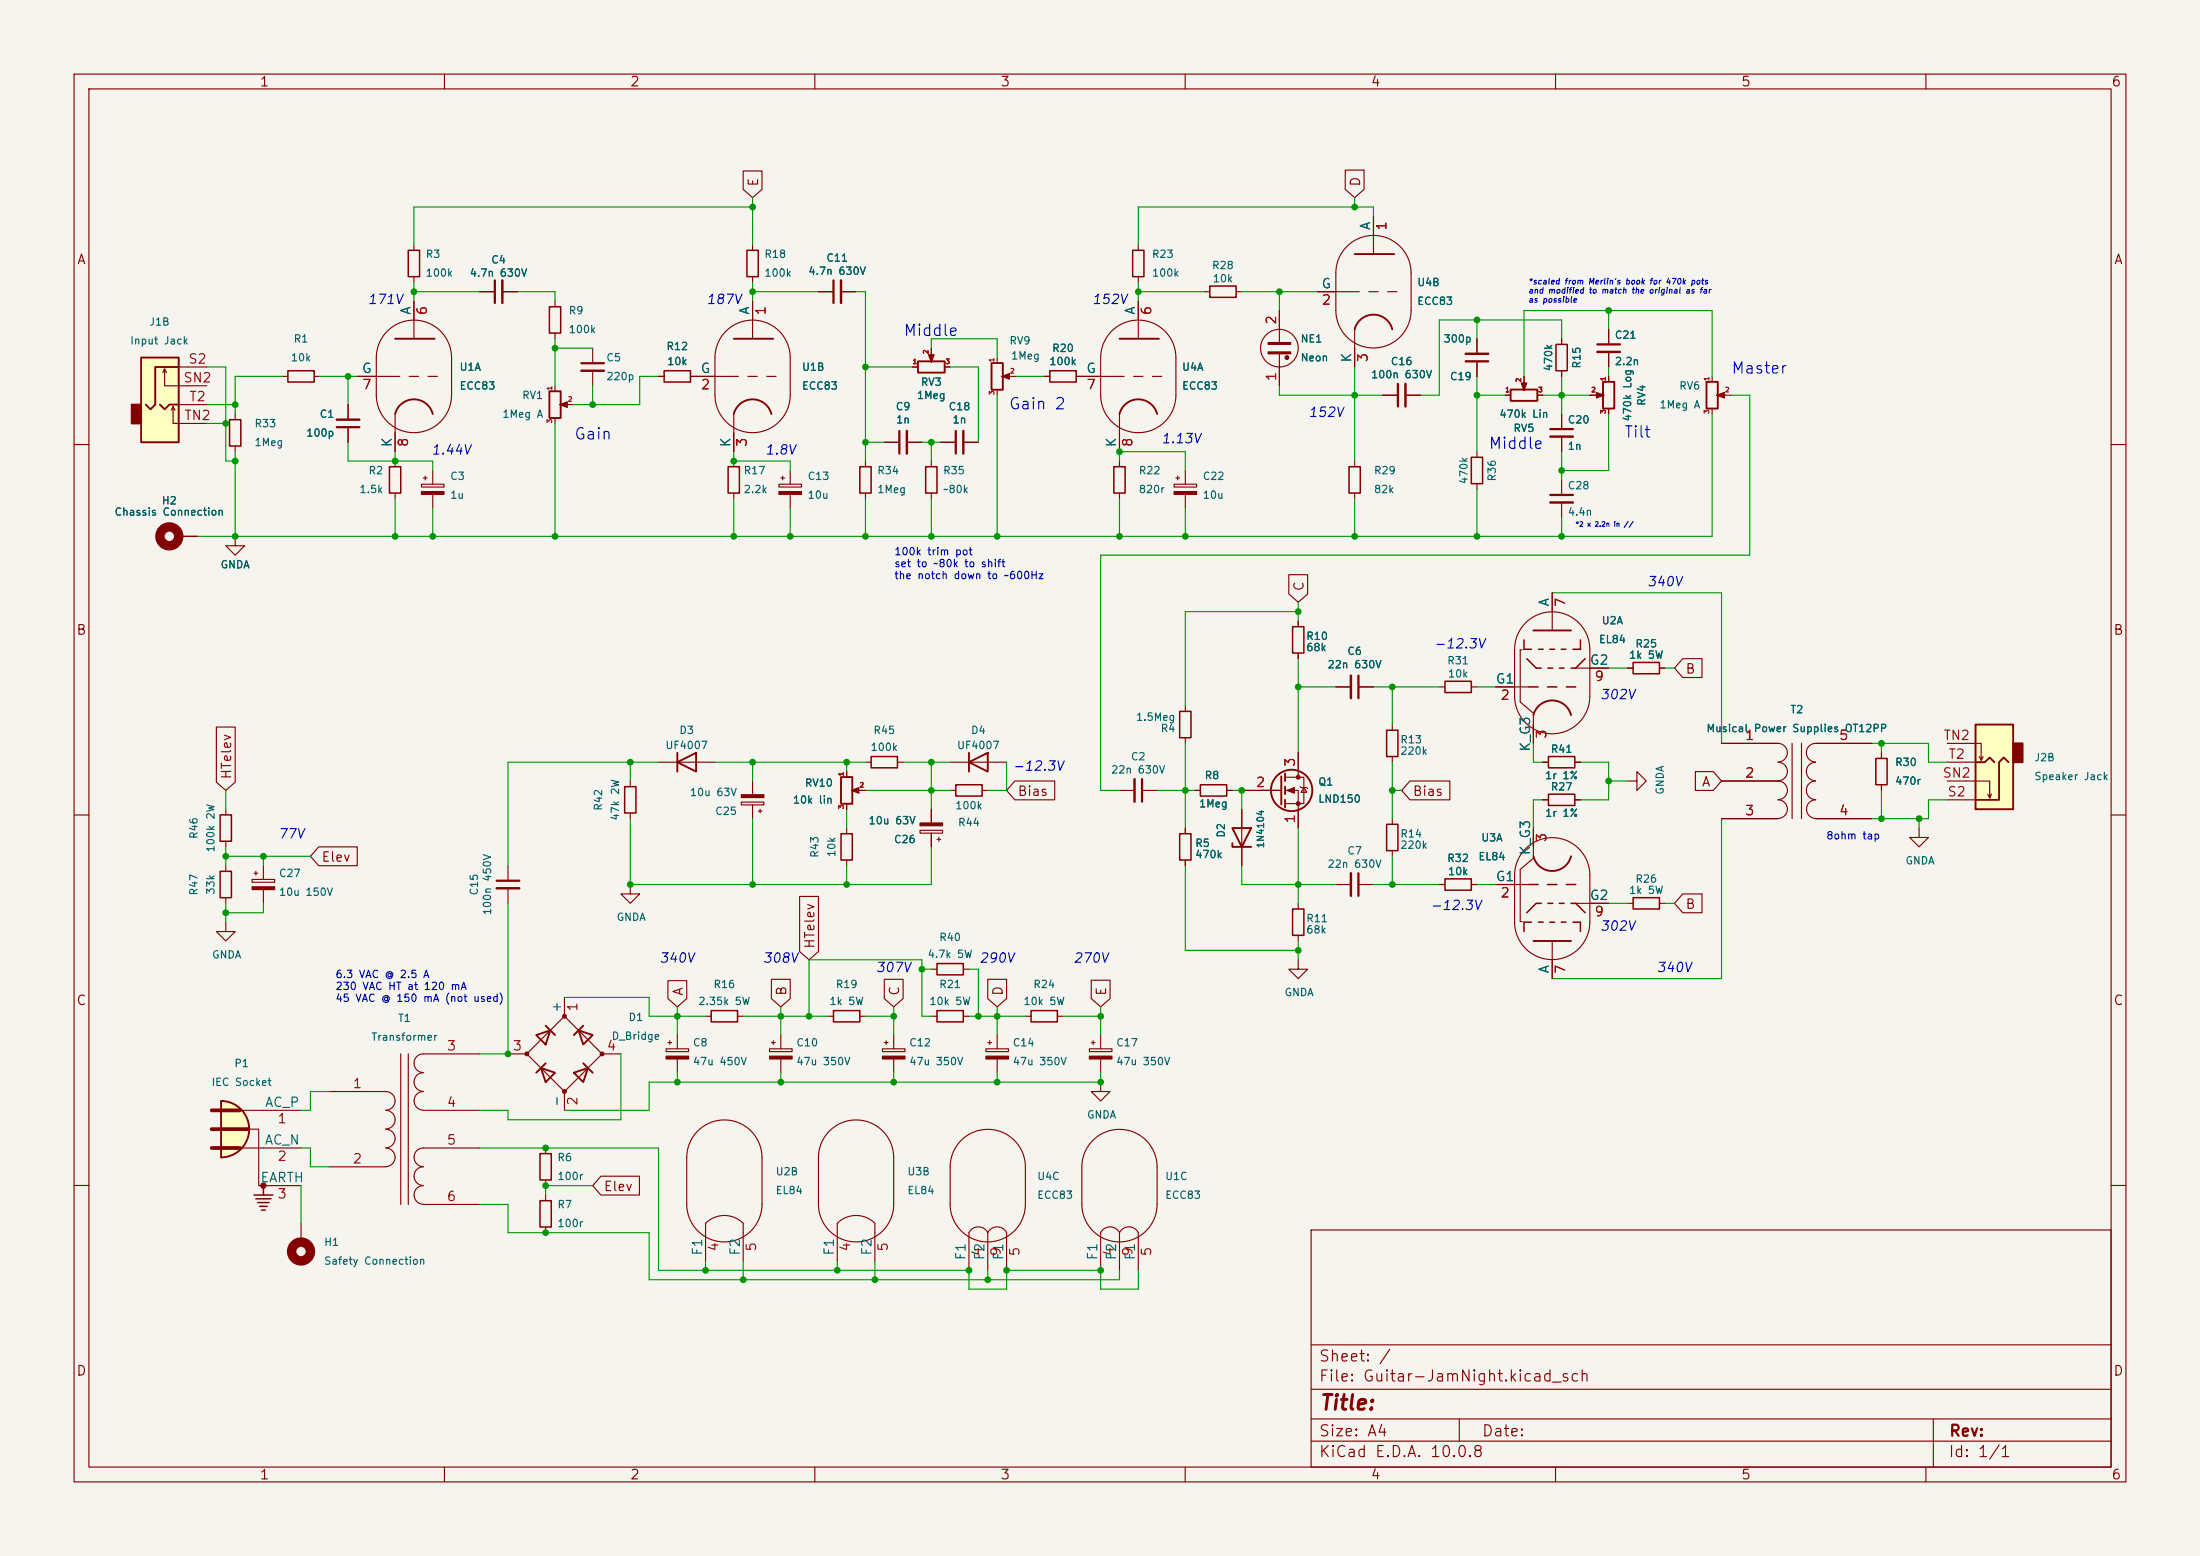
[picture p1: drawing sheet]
<svg xmlns="http://www.w3.org/2000/svg" width="297mm" height="210mm" viewBox="0 0 297 210" stroke-linecap="round" stroke-linejoin="round" font-family="sans-serif">
<path d="M0 0h297v210h-297z" fill="#f5f4ef" stroke="#f5f4ef" stroke-width=".14"/>
<g fill="none" stroke="#840000" stroke-width=".15">
<path d="M10 10h277v190h-277zM12 12h273v186h-273zM60 10v2M110 10v2M160 10v2M210 10v2M260 10v2M48.3 50.8h5.7M52.3 44.7a5.1 5.1 0 0 1 5.5-1.1 5.1 5.1 0 0 1 3.2 4.7v5a5.1 5.1 0 0 1-5.1 5.1 5.1 5.1 0 0 1-5.1-5.1v-5a5.1 5.1 0 0 1 1.5-3.6zM53.3 55.9v5.1M55.2 50.8h1.3M55.9 40.6v5.1"/>
<path d="M57.8 50.8h1.3M94 50.8h5.7M98 44.7a5.1 5.1 0 0 1 5.5-1.1 5.1 5.1 0 0 1 3.2 4.7v5a5.1 5.1 0 0 1-5.1 5.1 5.1 5.1 0 0 1-5.1-5.1v-5a5.1 5.1 0 0 1 1.5-3.6zM99.1 55.9v5.1M101 50.8h1.2M101.6 40.6v5.1M103.5 50.8h1.3M10 60h2M105.2 65.4h3v.3h-3zM105.4 64.5h.5M105.7 64.3v.5M106.7 63.5v1.9"/>
<path d="M106.7 66.7v1.9M285 60h2M10 110h2M151.1 106.7h2.1M154.2 106.7h2M167.6 109.2v7.6M285 110h2M76.2 134.6v2.6M95.2 137.2h.8M99.6 137.2h.7M111.8 137.2h.7M116.1 137.2h.7"/>
<path d="M120.6 139.7v1.9M125.7 137.2h.8M130 137.2h.8M138.4 137.2h.8M142.7 137.2h.8M68.6 142.2h2.5M71.1 142.2l5.1-5 5.1 5-5.1 5.1zM73.7 154.9v.8M73.7 159.3v.7M76.2 147.3v2.6M81.3 142.2h2.5M94.2 152.7a5.1 5.1 0 0 1 5.5-1.2 5.1 5.1 0 0 1 3.2 4.7v6.4a5.1 5.1 0 0 1-5.1 5 5.1 5.1 0 0 1-5.1-5v-6.4a5.1 5.1 0 0 1 1.5-3.5z"/>
<path d="M119.1 141.6h3.1v.3h-3.1zM119.4 140.7h.5M119.6 140.5v.5M120.6 142.9v1.9M10 160h2M95.2 170.2v-5.1a3.6 3.6 0 0 1 5.1 0v5.1M177 166h108v32h-108zM285 160h2M60 198v2M110 198v2M160 198v2M177 194.5h108"/>
<path d="M177 191.5h108M177 187.5h108M177 181.5h108M197 191.5v3M210 198v2M260 198v2M261 191.5v6.5"/>
</g>
<g fill="none" stroke="#840000" stroke-width=".25">
<path d="M53.3 45.7h5.4M53.3 55.9a2.62 2.62 0 0 1 2.6-2 2.62 2.62 0 0 1 2.5 2M99.1 45.7h5.3M99.1 55.9a2.62 2.62 0 0 1 2.5-2 2.62 2.62 0 0 1 2.5 2M166.4 113.8v.5h2.5M166.4 111.8h2.5l-1.3 2.5zM72.4 139.7l1.9-.6-.6 1.9zM73.7 138.4l1.2 1.3M78.1 139.1l1.9 .6-1.3 1.3zM78.7 138.4l-1.2 1.3M73 144.1l1.9 .7-1.2 1.3zM73.7 143.5l-1.3 1.3"/>
<path d="M77.5 144.8l1.9-.7-.7 2zM78.7 143.5l1.3 1.3"/>
</g>
<path d="M96 136.4h3.6v1.5h-3.6zM112.5 136.4h3.6v1.5h-3.6zM126.5 136.4h3.5v1.5h-3.5zM139.2 136.4h3.5v1.5h-3.5zM72.9 155.7h1.5v3.6h-1.5z" fill="none" stroke="#840000" stroke-width=".2"/>
<g fill="#840000" stroke="#840000" stroke-width=".15">
<path d="M105.2 66.3h3v.4h-3z"/>
<path d="M119.1 142.5h3.1v.4h-3.1z"/>
<circle cx="76.2" cy="147.3" r=".25"/>
<circle cx="71.1" cy="142.2" r=".25"/>
<circle cx="81.3" cy="142.2" r=".25"/>
<circle cx="76.2" cy="137.2" r=".25"/>
</g>
<path d="M154.2 105.2v3" fill="none" stroke="#840000" stroke-width=".3"/>
<path d="M153.2 105.2v3" fill="none" stroke="#840000" stroke-width=".33"/>
<path d="M19 48.3h5.1v11.4h-5.1z" fill="#ffffc2"/>
<path d="M17.8 54.6h1.2v2.6h-1.2z" fill="#840000" stroke="#840000" stroke-width=".25"/>
<g fill="none" stroke="#840000" stroke-width=".25">
<path d="M182.9 34.3h5.3M19 48.3h5.1v11.4h-5.1zM21.6 54.6l.6 .6 .7-.6h1.2M24.1 49.5h-3.1v5.1l-.7 .6-.6-.6M74.2 52.8h1.5v3.6h-1.5zM123.9 48.8h3.6v1.5h-3.6zM133.9 49h1.5v3.6h-1.5zM151.1 45.7h5.4M151.1 55.9a2.62 2.62 0 0 1 2.6-2 2.62 2.62 0 0 1 2.5 2M182.9 44.5a2.62 2.62 0 0 1 2.5-2 2.62 2.62 0 0 1 2.6 2M207 85.1h5.1M207 96.5a2.62 2.62 0 0 1 2.5-2 2.62 2.62 0 0 1 2.6 2"/>
<path d="M91.4 102.9l2.6-1.3v2.5zM91.4 101.6v2.5M113.5 104.9h1.6v3.6h-1.6zM130.8 102.9l2.5-1.3v2.5zM130.8 101.6v2.5M173 104.8v3.8M173.5 104.4v1M173.5 106.2v1M173.5 108v1M207 115.6a2.62 2.62 0 0 0 2.5 2 2.62 2.62 0 0 0 2.6-2M207 127h5.1"/>
<circle cx="174.4" cy="106.7" r="2.79"/>
</g>
<g fill="none" stroke="#840000" stroke-width=".15">
<path d="M55.9 33v.8M55.9 37.3v.8M64.8 39.4h2M67.8 39.4h2M101.6 33v.8M101.6 37.3v.8M110.5 39.4h2M113.5 39.4h2.1M153.7 33v.8M153.7 37.3v.8M162.6 39.4h.7M166.9 39.4h.7"/>
<path d="M177.8 39.4h5.7M181.8 33.3a5.1 5.1 0 0 1 5.5-1.1 5.1 5.1 0 0 1 3.2 4.6v5.1a5.1 5.1 0 0 1-5.1 5.1 5.1 5.1 0 0 1-5.1-5.1v-5.1a5.1 5.1 0 0 1 1.5-3.5zM184.8 39.4h1.3M185.4 29.2v5.1M187.3 39.4h1.3M22 50.3l.2-.5v2.3h5.7M22.2 49.8l.3 .5M23.1 55.4l.3-.5v2.3h4.5M23.4 54.9l.2 .5M24.1 49.5h3.8M24.1 54.6h3.8M31.7 55.9v.7"/>
<path d="M38.1 50.8h.8M42.4 50.8h.8M47 54.6v2M47 57.7v2M74.9 40.6v.8M74.9 45v.7M74.9 52.1v.6M74.9 56.5v.7M76.5 54.6h1M80 47v2M80 50v2.1M88.9 50.8h.8"/>
<path d="M93.2 50.8h.8M119.4 59.7h2M122.4 59.7h2.1M123.2 49.5h.6M125.7 47v1M127 59.7h2M127.6 49.5h.7M130 59.7h2.1M134.6 48.3v.6M134.6 52.7v.6M136.2 50.8h1M141 50.8h.7"/>
<path d="M145.3 50.8h6.5M150.1 44.7a5.1 5.1 0 0 1 5.5-1.1 5.1 5.1 0 0 1 3.1 4.7v5a5.1 5.1 0 0 1-5 5.1 5.1 5.1 0 0 1-5.1-5.1v-5a5.1 5.1 0 0 1 1.5-3.6zM151.1 55.9v5.1M153 50.8h1.3M153.7 40.6v5.1M155.6 50.8h1.2M172.7 41.9v4.3M172.7 47.8v4.3M182.9 44.5v5M186.7 53.3h2M189.7 53.3h2.1M199.4 45.7v2.1"/>
<path d="M199.4 48.8v2M24.1 72.4h2.6M31.7 72.4v1.3h1.3l-1.3 1.2-1.2-1.2h1.2M31.7 72.4h.1M31.7 60.2v.8M53.3 62.2v.8M53.3 66.5v.8M56.9 65.4h3v.3h-3zM57.1 64.5h.6M57.4 64.3v.5M58.4 63.5v1.9M58.4 66.7v1.9"/>
<path d="M99.1 62.2v.8M99.1 66.5v.8M116.8 62.2v.8M116.8 66.5v.8M125.7 62.2v.8M125.7 66.5v.8M151.1 62.2v.8M151.1 66.5v.8M158.5 65.4h3v.3h-3zM158.7 64.5h.6M159 64.3v.5M160 63.5v1.9"/>
<path d="M160 66.7v1.9M182.9 62.2v.8M182.9 66.5v.8M199.4 61v.7M199.4 65.3v.7M160 95.3v.7M160 99.6v.7M194.3 92.7h.8M198.6 92.7h.8M201.9 92.7h4.5M205.5 87.7h-.3v7l1.8 1.6M205.9 84.1a5.1 5.1 0 0 1 5.6-1.1 5.1 5.1 0 0 1 3.1 4.6v6.4a5.1 5.1 0 0 1-5.1 5 5.1 5.1 0 0 1-5-5v-6.4a5.1 5.1 0 0 1 1.4-3.5z"/>
<path d="M207 96.5v3.8M209.5 80v5.1M212.7 90.2h4.5M219.7 90.2h.8M224 90.2h.8M34 118.7h3.1v.4h-3.1zM34.3 117.9h.5M34.5 117.6v.5M35.6 116.8v1.9M68.6 116.8v2.1M68.6 119.9v2M85.1 119.4v1.3h1.3l-1.3 1.2-1.3-1.2h1.3"/>
<path d="M85.1 105.4v.8M85.1 109.7v.8M88.9 102.9h7.6M100.1 108.3h3v.3h-3zM101.6 105.4v1.9M101.6 108.6v1.9M102.4 109.5h.5M102.6 109.2v.5M114.3 104.1v.7M114.3 108.6v.6M114.3 111.8v.7M114.3 116.1v.7"/>
<path d="M115.8 106.7h1M116.8 102.9h.8M121.2 102.9h.7M124.2 112.1h3.1v.3h-3.1zM125.7 109.2v1.9M125.7 112.4v1.9M126.5 113.3h.5M126.7 113v.5M128.3 102.9h7.6M128.3 106.7h.7M132.6 106.7h.7M160 111.8v.7"/>
<path d="M160 116.1v.7M161.3 106.7h.8M165.6 106.7h.8M167.6 106.7h5.4M173.5 104.9h2.5v3.6h-2.5M173.5 106.7h1.8v5.1M175.3 101.6v3.3M175.5 106.2l.1 .1h.8l.1 .1M176 106.3l.4 .6h-.8zM194.3 119.4h.8M198.6 119.4h.8M201.9 119.4h4.5"/>
<path d="M205.9 114.6a5.1 5.1 0 0 1 5.6-1.2 5.1 5.1 0 0 1 3.1 4.7v6.4a5.1 5.1 0 0 1-5.1 5 5.1 5.1 0 0 1-5-5v-6.4a5.1 5.1 0 0 1 1.4-3.5zM207 111.8v3.8M207 115.8l-1.8 1.5v7.1h.3M208.3 102.9h.7M208.3 108h.7M212.6 102.9h.8M212.6 108h.8M254 101.6v.8M254 105.9v.8M259.1 111.8v1.2h1.2l-1.2 1.3-1.3-1.3h1.3M35.6 120.1v1.8M91.4 139.7v1.9"/>
<path d="M105.4 139.7v1.9M125.7 130.8h.8M130 130.8h.8M134.6 139.7v1.9M148.6 139.7v1.9M175.3 129.5v1.3h1.2l-1.2 1.3-1.3-1.3h1.3M209.5 127v5.1M212.7 121.9h4.5M89.9 141.6h3.1v.3h-3.1zM90.2 140.7h.5M90.4 140.5v.5M91.4 142.9v1.9"/>
<path d="M103.9 141.6h3v.3h-3zM104.1 140.7h.5M104.4 140.5v.5M105.4 142.9v1.9M112 152.7a5.1 5.1 0 0 1 5.5-1.2 5.1 5.1 0 0 1 3.1 4.7v6.4a5.1 5.1 0 0 1-5 5 5.1 5.1 0 0 1-5.1-5v-6.4a5.1 5.1 0 0 1 1.5-3.5zM129.7 153.9a5.1 5.1 0 0 1 5.6-1.1 5.1 5.1 0 0 1 3.1 4.7v5.1a5.1 5.1 0 0 1-5.1 5 5.1 5.1 0 0 1-5-5v-5.1a5.1 5.1 0 0 1 1.4-3.6zM133.1 141.6h3v.3h-3zM133.3 140.7h.6M133.6 140.5v.5M134.6 142.9v1.9M147.1 141.6h3v.3h-3zM147.3 140.7h.5"/>
<path d="M147.5 153.9a5.1 5.1 0 0 1 5.6-1.1 5.1 5.1 0 0 1 3.1 4.7v5.1a5.1 5.1 0 0 1-5.1 5 5.1 5.1 0 0 1-5.1-5v-5.1a5.1 5.1 0 0 1 1.5-3.6zM147.6 140.5v.5M148.6 146.1v1.2h1.3l-1.3 1.3-1.3-1.3h1.3M148.6 142.9v1.9M40.6 165.1v2.5M73.7 161.3v.8M73.7 165.6v.8M113 170.2v-5.1a3.6 3.6 0 0 1 5.1 0v5.1M133.3 166.4a1.42 1.42 0 0 0-1.2-.8 1.42 1.42 0 0 0-1.3 .8v5.1M133.3 166.4a1.42 1.42 0 0 1 1.3-.8 1.42 1.42 0 0 1 1.3 .8v5.1M133.3 166.4v5.1M151.1 166.4a1.42 1.42 0 0 0-1.2-.8 1.42 1.42 0 0 0-1.3 .8v5.1"/>
<path d="M151.1 166.4a1.42 1.42 0 0 1 1.3-.8 1.42 1.42 0 0 1 1.3 .8v5.1M151.1 166.4v5.1"/>
<circle cx="172.7" cy="47" r="2.54"/>
</g>
<g fill="#840000" stroke="#840000" stroke-width=".15">
<path d="M147.1 142.5h3v.4h-3z"/>
<path d="M133.1 142.5h3v.4h-3z"/>
<path d="M124.2 111.1h3.1v.4h-3.1z"/>
<path d="M100.1 107.3h3v.3h-3z"/>
<path d="M56.9 66.3h3v.4h-3z"/>
<path d="M114.9 106.7l1.1-.4v.8l-1.1-.4h.3z"/>
<path d="M103.9 142.5h3v.4h-3z"/>
<path d="M75.6 54.6l1-.4v.8l-1-.4h.2z"/>
<path d="M135.3 50.8l1-.4v.8l-1-.4h.2z"/>
<path d="M125.3 47.9h.8l-.4 1v-.3v.3z"/>
<path d="M158.5 66.3h3v.4h-3z"/>
<path d="M171.2 46.2h3v.3h-3z"/>
<path d="M171.2 47.5h3v.3h-3z"/>
<path d="M89.9 142.5h3.1v.4h-3.1z"/>
<path d="M173.7 106.7l1.1-.4v.8z"/>
<path d="M34 119.7h3.1v.4h-3.1z"/>
<circle cx="173.7" cy="48.3" r=".25"/>
<circle cx="175.3" cy="104.9" r=".25"/>
<circle cx="175.3" cy="108.5" r=".25"/>
</g>
<g fill="none" stroke="#840000" stroke-width=".2">
<path d="M55.1 33.8h1.5v3.5h-1.5zM100.8 33.8h1.6v3.5h-1.6zM152.9 33.8h1.5v3.5h-1.5zM163.3 38.6h3.6v1.5h-3.6zM31 56.6h1.5v3.6h-1.5zM38.9 50h3.5v1.6h-3.5zM74.2 41.4h1.5v3.6h-1.5zM89.7 50h3.5v1.6h-3.5zM141.7 50h3.6v1.6h-3.6zM52.6 63h1.5v3.5h-1.5zM98.3 63h1.5v3.5h-1.5zM116.1 63h1.5v3.5h-1.5z"/>
<path d="M125 63h1.5v3.5h-1.5zM150.4 63h1.5v3.5h-1.5zM182.1 63h1.5v3.5h-1.5zM198.6 61.7h1.6v3.6h-1.6zM159.3 96h1.5v3.6h-1.5zM195.1 91.9h3.5v1.6h-3.5zM205.7 86.4v1.2h1.1M206.1 88.9l1.3 1.3h.7M206.4 92.7h1.2M207.7 87.6h.6M208.9 92.7h1.3M209 90.2h.6"/>
<path d="M209.2 87.6h.7M210.5 90.2h.7M210.8 87.6h.6M211.5 92.7h1.2M213.4 86.4v1.2h-1.1M214 88.9l-1.3 1.3h-.6M220.5 89.4h3.5v1.5h-3.5zM84.3 106.2h1.6v3.5h-1.6zM113.5 112.5h1.6v3.6h-1.6zM117.6 102.1h3.6v1.5h-3.6zM129 105.9h3.6v1.5h-3.6zM159.3 112.5h1.5v3.6h-1.5z"/>
<path d="M162.1 105.9h3.5v1.5h-3.5zM195.1 118.6h3.5v1.5h-3.5zM206.4 119.4h1.2M208.9 119.4h1.3M209 107.2h3.6v1.5h-3.6zM209 102.1h3.6v1.5h-3.6zM211.5 119.4h1.2M253.2 102.4h1.6v3.5h-1.6zM126.5 130h3.5v1.6h-3.5zM206.8 124.5h-1.1v1.2M207.7 124.5h.6M208.1 121.9h-.7l-1.3 1.3"/>
<path d="M209 121.9h.6M209.2 124.5h.7M210.5 121.9h.7M210.8 124.5h.6M212.1 121.9h.6l1.3 1.3M212.3 124.5h1.1v1.2M72.9 162.1h1.5v3.5h-1.5z"/>
</g>
<g fill="none" stroke="#840000" stroke-width="1.3">
<circle cx="22.9" cy="72.4" r="1.27"/>
<circle cx="40.6" cy="168.9" r="1.27"/>
</g>
<path d="M66.8 37.8v3.1M112.5 37.8v3.1M45.5 57.7h3M78.5 49h3M121.4 58.2v3M129 58.2v3M188.7 51.8v3.1M197.9 48.8h3M67.1 118.9h3" fill="none" stroke="#840000" stroke-width=".3"/>
<path d="M67.8 37.8v3.1M113.5 37.8v3.1M45.5 56.6h3M78.5 50h3M122.4 58.2v3M130 58.2v3M189.7 51.8v3.1M197.9 47.8h3M67.1 119.9h3" fill="none" stroke="#840000" stroke-width=".33"/>
<path d="M266.7 97.8h5.1v11.4h-5.1z" fill="#ffffc2"/>
<path d="M271.8 100.3h1.2v2.6h-1.2z" fill="#840000" stroke="#840000" stroke-width=".25"/>
<path d="M203.9 52.6h3.6v1.5h-3.6zM216.4 51.5h1.5v3.6h-1.5zM230.4 51.5h1.5v3.6h-1.5zM266.7 97.8h5.1v11.4h-5.1zM266.7 102.9h1.3l.6-.7 .6 .7M271.1 102.9l-.6-.7-.6 .7v5.1h-3.2M29.8 148.6a3.8 3.8 0 0 1 3.8 3.8 3.8 3.8 0 0 1-3.8 3.8z" fill="none" stroke="#840000" stroke-width=".25"/>
<g fill="none" stroke="#840000" stroke-width=".15">
<path d="M64.8 39.4h2M67.8 39.4h2M100.3 23.1h2.6v2.5l-1.3 1.1-1.3-1.1zM110.5 39.4h2M113.5 39.4h2.1M177.8 39.4h2.5M181.6 23h2.6v2.6l-1.3 1.1-1.3-1.1zM185.4 29.2v2.6M47 54.6v2M47 57.7v2M48.3 50.8h2.5M53.3 58.4v2.6"/>
<path d="M55.9 40.6v2.6M88.9 50.8h.8M93.2 50.8h3.3M99.1 58.4v2.6M101.6 40.6v2.6M119.4 59.7h2M122.4 59.7h2.1M123.2 49.5h.6M125.7 47v1M127 59.7h2M127.6 49.5h.7M130 59.7h2.1"/>
<path d="M141 50.8h.7M145.3 50.8h3.3M151.1 58.4v2.6M153.7 40.6v2.6M172.7 41.9v2.6M172.7 49.5v2.6M182.9 47v2.5M186.7 53.3h2M189.7 53.3h2.1M199.4 45.7v2.1M199.4 48.8v2M203.2 53.3h.6"/>
<path d="M205.7 50.8v1M207.6 53.3h.7M210.8 45.7v.8M210.8 50v.8M210.8 55.9v2M210.8 58.9v2.1M214.6 53.3h1M217.2 44.5v2M217.2 47.5v2M217.2 50.8v.6M217.2 55.2v.7M231.1 50.8v.6"/>
<path d="M231.1 55.2v.7M232.7 53.3h1M24.1 72.4h2.6M31.7 72.4h.1M174 77.6h2.5v2.6l-1.2 1.1-1.3-1.1zM210.8 64.8v2M210.8 67.8v2.1M29.2 98.1h2.6v7.5l-1.3 1.1-1.3-1.1zM175.3 83.8v.8M175.3 88.1v.8M180.3 92.7h2.1M183.4 92.7h2"/>
<path d="M188 97.8v.8M201.9 92.7h2.6M207 97.8v2.5M209.5 80v2.6M214.6 90.2h2.6M219.7 90.2h.8M224 90.2h.8M227.2 88.9h2.6v2.5h-2.6l-1.1-1.2zM30.5 109.2v.8M30.5 113.5v.8M30.5 116.8v.8M43 114.3h5.2v2.5h-5.2l-1.1-1.2z"/>
<path d="M114.3 104.1v.7M114.3 108.6v.6M115.8 106.7h1M125.7 109.2v1.9M125.7 112.4v1.9M137 105.4h5.4v2.6h-5.4l-1.1-1.3zM160 111.8v.7M160 116.1v.7M161.3 106.7h.8M165.6 106.7h.8M167.6 106.7h5.1M167.6 109.2v2.6"/>
<path d="M167.6 114.3v2.5M175.3 101.6v2.5M175.3 109.2v2.6M180.3 119.4h2.1M183.4 119.4h2M188 102.1v.8M188 110.5v.8M188 114.8v.8M190.3 105.4h5.4v2.6h-5.4l-1.1-1.3zM194.3 119.4h.8M198.6 119.4h.8M201.9 119.4h2.6"/>
<path d="M207 111.8v2.5M208.3 108h.7M208.3 102.9h.7M212.6 108h.8M212.6 102.9h.8M219.7 105.4h1.3v-1.3l1.2 1.3-1.2 1.3v-1.3M228.9 104.1h2.4l1.1 1.3-1.1 1.3h-2.4zM232.4 100.3h7.6a1.26 1.26 0 0 1 1.3 1.3 1.26 1.26 0 0 1-1.3 1.3M232.4 105.4h7.6M232.4 110.5h7.6M240 102.9a1.26 1.26 0 0 1 1.3 1.2 1.26 1.26 0 0 1-1.3 1.3M240 105.4a1.26 1.26 0 0 1 1.3 1.3 1.26 1.26 0 0 1-1.3 1.2 1.27 1.27 0 0 1 1.3 1.3 1.27 1.27 0 0 1-1.3 1.3"/>
<path d="M241.9 100.3v10.2M243.2 100.3v10.2M245.1 102.9a1.25 1.25 0 0 0-1.2 1.2 1.25 1.25 0 0 0 1.2 1.3M245.1 105.4a1.25 1.25 0 0 0-1.2 1.3 1.25 1.25 0 0 0 1.2 1.2M245.1 110.5h7.6M245.1 108a1.26 1.26 0 0 0-1.2 1.2 1.26 1.26 0 0 0 1.2 1.3M252.7 100.3h-7.6a1.25 1.25 0 0 0-1.2 1.3 1.25 1.25 0 0 0 1.2 1.2M254 101.6v.8M254 105.9v.8M262.9 105.4h5.7v2.3l.3-.5M262.9 100.3h4.6v2.3l.2-.5M262.9 108h3.8"/>
<path d="M262.9 102.9h3.8M267.2 102.1l.3 .5M268.4 107.2l.2 .5M30.5 124.5v1.2h1.2l-1.2 1.3-1.3-1.3h1.3M30.5 121.2v.7M90.2 132.4h2.5v2.4l-1.3 1.1-1.2-1.1zM104.1 132.2h2.6v2.6l-1.3 1.1-1.3-1.1zM107.9 121h2.6v7.4l-1.3 1.1-1.3-1.1zM119.4 132.2h2.5v2.6l-1.3 1.1-1.2-1.1zM133.3 132.2h2.6v2.6l-1.3 1.1-1.3-1.1zM147.3 132.3h2.6v2.5l-1.3 1.1-1.3-1.1zM175.3 121.9v.8"/>
<path d="M175.3 126.2v.8M209.5 129.5v2.6M214.6 121.9h2.6M219.7 121.9h.8M224 121.9h.8M227.2 120.6h2.6v2.6h-2.6l-1.1-1.3zM28.6 152.4h6.3v7.6h5.7M32.4 149.9h8.2M32.4 154.9h8.2M44.4 147.3h7.7a1.26 1.26 0 0 1 1.2 1.3 1.26 1.26 0 0 1-1.2 1.2 1.27 1.27 0 0 1 1.2 1.3 1.27 1.27 0 0 1-1.2 1.3M44.4 157.5h7.7M52.1 152.4a1.26 1.26 0 0 1 1.2 1.3 1.26 1.26 0 0 1-1.2 1.2"/>
<path d="M52.1 154.9a1.26 1.26 0 0 1 1.2 1.3 1.26 1.26 0 0 1-1.2 1.3M54.1 142.2v20.4M55.1 142.2v20.4M57.1 142.2a1.25 1.25 0 0 0-1.2 1.3 1.25 1.25 0 0 0 1.2 1.3M57.1 144.8a1.25 1.25 0 0 0-1.2 1.2 1.25 1.25 0 0 0 1.2 1.3M57.1 147.3a1.25 1.25 0 0 0-1.2 1.3 1.25 1.25 0 0 0 1.2 1.2l7.7 .1M57.1 157.5a1.25 1.25 0 0 0-1.2 1.2 1.25 1.25 0 0 0 1.2 1.3 1.27 1.27 0 0 0-1.2 1.3 1.27 1.27 0 0 0 1.2 1.2M57.1 142.2h7.7M64.8 154.9h-7.7a1.25 1.25 0 0 0-1.2 1.3 1.25 1.25 0 0 0 1.2 1.3M81.1 158.7h5.2v2.6h-5.2l-1.1-1.3zM57.1 162.6h7.7"/>
</g>
<g fill="none" stroke="#840000" stroke-width=".2">
<path d="M210.1 46.5h1.5v3.5h-1.5zM174.5 84.6h1.5v3.5h-1.5zM187.2 98.6h1.5v3.5h-1.5zM29.7 117.6h1.5v3.6h-1.5zM29.7 110h1.5v3.5h-1.5zM187.2 111.3h1.5v3.5h-1.5zM174.5 122.7h1.5v3.5h-1.5zM220.5 121.2h3.5v1.5h-3.5zM34.3 161.3h2.5M34.5 161.8h2.1M34.8 162.3h1.5M35.1 162.8h1"/>
<path d="M35.3 163.3h.5M35.6 160v1.3"/>
</g>
<path d="M209.3 57.9h3M215.6 46.5h3.1M209.3 66.8h3M183.4 91.2v3M183.4 117.9v3" fill="none" stroke="#840000" stroke-width=".3"/>
<path d="M209.3 58.9h3M215.6 47.5h3.1M209.3 67.8h3M182.4 91.2v3M182.4 117.9v3" fill="none" stroke="#840000" stroke-width=".33"/>
<g fill="#840000" stroke="#840000" stroke-width=".15">
<path d="M215.5 53l1 .3h-.2h.2l-1 .4z"/>
<path d="M205.4 51.7h.7l-.4 1v-.2v.2z"/>
<path d="M231.8 53.3l1-.3v.7l-1-.4h.2z"/>
<circle cx="35.6" cy="160" r=".36"/>
</g>
<path d="M29.8 148.6a3.8 3.8 0 0 1 3.8 3.8 3.8 3.8 0 0 1-3.8 3.8z" fill="#ffffc2" stroke="#ffffc2" stroke-width=".14"/>
<path d="M28.6 149.9h3.8M28.6 152.4h4.9M28.6 154.9h3.8" fill="none" stroke="#840000" stroke-width=".51"/>
<g fill="none" stroke="#009600" stroke-width=".15">
<path d="M55.9 39.4h8.9M55.9 38.1v2.5M69.8 39.4h5.1v1.2M101.6 39.4h8.9M101.6 26.7v6.3M101.6 38.1v2.5M101.6 27.9h-45.7v5.1M115.6 39.4h1.2v22.8M153.7 39.4h8.9M153.7 38.1v2.5M167.6 39.4h10.2M172.7 39.4v2.5"/>
<path d="M182.9 26.7v1.2M185.4 29.2v-1.3h-31.7v5.1M27.9 49.5h2.6v12.7h1.2M27.9 54.6h3.8M27.9 57.2h2.6M38.1 50.8h-6.4v5.1M43.2 50.8h5.1M47 59.7v2.5h11.4v1.3M47 50.8v3.8M74.9 45.7v6.4M74.9 57.2v15.2M74.9 47h5.1"/>
<path d="M80 52.1v2.5M88.9 50.8h-2.5v3.8h-8.9M116.8 49.5h6.4M116.8 59.7h2.6M124.5 59.7h2.5M125.7 47v-1.3h8.9v2.6M125.7 59.7v2.5M128.3 49.5h3.8v10.2M134.6 53.3v19.1M137.2 50.8h3.8M172.7 52.1v1.2h14M182.9 49.5v12.7"/>
<path d="M199.4 53.3h3.8M199.4 43.2v2.5M199.4 50.8v10.2M205.7 50.8v-8.9h25.4v8.9M208.3 53.3h6.3M210.8 45.7v-2.5h-16.5v10.1h-2.5M210.8 50.8v5.1M217.2 41.9v2.6M217.2 49.5v1.3M217.2 55.9v7.6h-6.4M231.1 55.9v16.5h-204.4M233.7 53.3h2.5v21.6h-87.6v31.8h2.5"/>
<path d="M31.7 61v11.4M53.3 61v1.2M53.3 67.3v5.1M58.4 68.6v3.8M99.1 61v1.2h7.6v1.3M99.1 67.3v5.1M106.7 68.6v3.8M116.8 67.3v5.1M125.7 67.3v5.1M151.1 62.2v-1.2h8.9v2.5M151.1 67.3v5.1M160 68.6v3.8"/>
<path d="M182.9 67.3v5.1M199.4 66v6.4M210.8 61v3.8M210.8 69.9v2.5M175.3 82.6h-15.3v12.7M175.3 81.3v2.5M175.3 88.9v12.7M175.3 92.7h5M185.4 92.7h8.9M188 92.7v5.1M199.4 92.7h2.5M209.5 80h22.9v20.3"/>
<path d="M217.2 90.2h2.5M224.8 90.2h1.3M30.5 106.7v2.5M30.5 114.3v2.5M30.5 115.6h11.4M35.6 115.6v1.2M85.1 110.5v8.9h40.6v-5.1M85.1 102.9v2.5M88.9 102.9h-20.3v13.9M96.5 102.9h20.3M101.6 102.9v2.5M101.6 110.5v8.9"/>
<path d="M114.3 102.9v1.2M114.3 109.2v2.6M114.3 116.8v2.6M116.8 106.7h11.5M121.9 102.9h6.4M125.7 102.9v6.3M135.9 102.9v3.8h-2.6M156.2 106.7h5.1M160 100.3v11.5M160 116.8v11.5h15.3M166.4 106.7h1.2v2.5M167.6 116.8v2.6h12.7"/>
<path d="M175.3 111.8v10.1M185.4 119.4h8.9M188 106.7h1.2M188 102.9v7.6M188 115.6v3.8M199.4 119.4h2.5M207 100.3v2.6h1.3M208.3 108h-1.3v3.8M213.4 102.9h3.8v5.1h-3.8M217.2 105.4h2.5M232.4 110.5v21.6h-22.9M252.7 100.3h7.6v2.6h2.6"/>
<path d="M254 100.3v1.3M254 106.7v3.8M259.1 110.5v1.3M262.9 108h-2.6v2.5h-7.6M30.5 121.9v2.6M35.6 121.9v1.3h-5.1M68.6 121.9v20.3h-3.8M76.2 134.6h11.4v2.6h7.6M91.4 135.9v3.8M100.3 137.2h11.5M105.4 135.9v3.8M109.2 137.2v-7.7h15.3v7.7h1.2"/>
<path d="M116.8 137.2h3.8M120.6 135.9v3.8M124.5 130.8h1.2M130.8 137.2h7.6M130.8 130.8h1.3v6.4M134.6 135.9v3.8M143.5 137.2h5.1M148.6 135.9v3.8M175.3 127v2.5M217.2 121.9h2.5M224.8 121.9h1.3M40.6 154.9h1.3v2.6h2.5"/>
<path d="M44.4 147.3h-2.5v2.6h-1.3M64.8 154.9h24.1v16.6h41.9v2.5h5.1v-2.5h12.7v2.5h5.1v-2.5M83.8 142.2v8.9h-15.2v-1.2h-3.8M91.4 144.8v1.3M105.4 144.8v1.3M120.6 144.8v1.3M134.6 144.8v1.3M148.6 144.8v1.3h-61v3.8h-11.4M40.6 160v5.1M64.8 162.6h3.8v3.8h19v6.3h63.5v-1.2M80 160h-6.3v1.3M95.2 170.2v1.3"/>
<path d="M100.3 170.2v2.5M113 170.2v1.3M118.1 170.2v2.5M133.3 171.5v1.2"/>
</g>
<g fill="#009600">
<circle cx="53.3" cy="72.4" r=".46"/>
<circle cx="55.9" cy="39.4" r=".46"/>
<circle cx="47" cy="50.8" r=".46"/>
<circle cx="30.5" cy="57.2" r=".46"/>
<circle cx="31.7" cy="54.6" r=".46"/>
<circle cx="53.3" cy="62.2" r=".46"/>
<circle cx="31.7" cy="62.2" r=".46"/>
<circle cx="31.7" cy="72.4" r=".46"/>
<circle cx="125.7" cy="72.4" r=".46"/>
<circle cx="116.8" cy="72.4" r=".46"/>
<circle cx="114.3" cy="102.9" r=".46"/>
<circle cx="134.6" cy="72.4" r=".46"/>
<circle cx="106.7" cy="72.4" r=".46"/>
<circle cx="99.1" cy="72.4" r=".46"/>
<circle cx="101.6" cy="102.9" r=".46"/>
<circle cx="74.9" cy="72.4" r=".46"/>
<circle cx="58.4" cy="72.4" r=".46"/>
<circle cx="74.9" cy="47" r=".46"/>
<circle cx="80" cy="54.6" r=".46"/>
<circle cx="35.6" cy="115.6" r=".46"/>
<circle cx="30.5" cy="123.2" r=".46"/>
<circle cx="68.6" cy="142.2" r=".46"/>
<circle cx="85.1" cy="102.9" r=".46"/>
<circle cx="30.5" cy="115.6" r=".46"/>
<circle cx="101.6" cy="39.4" r=".46"/>
<circle cx="101.6" cy="27.9" r=".46"/>
<circle cx="116.8" cy="49.5" r=".46"/>
<circle cx="99.1" cy="62.2" r=".46"/>
<circle cx="116.8" cy="59.7" r=".46"/>
<circle cx="125.7" cy="59.7" r=".46"/>
<circle cx="167.6" cy="106.7" r=".46"/>
<circle cx="175.3" cy="119.4" r=".46"/>
<circle cx="175.3" cy="92.7" r=".46"/>
<circle cx="188" cy="92.7" r=".46"/>
<circle cx="175.3" cy="128.3" r=".46"/>
<circle cx="175.3" cy="82.6" r=".46"/>
<circle cx="188" cy="119.4" r=".46"/>
<circle cx="188" cy="106.7" r=".46"/>
<circle cx="210.8" cy="63.5" r=".46"/>
<circle cx="217.2" cy="41.9" r=".46"/>
<circle cx="210.8" cy="53.3" r=".46"/>
<circle cx="254" cy="110.5" r=".46"/>
<circle cx="259.1" cy="110.5" r=".46"/>
<circle cx="254" cy="100.3" r=".46"/>
<circle cx="160" cy="72.4" r=".46"/>
<circle cx="182.9" cy="72.4" r=".46"/>
<circle cx="151.1" cy="61" r=".46"/>
<circle cx="153.7" cy="39.4" r=".46"/>
<circle cx="151.1" cy="72.4" r=".46"/>
<circle cx="199.4" cy="72.4" r=".46"/>
<circle cx="210.8" cy="72.4" r=".46"/>
<circle cx="217.2" cy="105.4" r=".46"/>
<circle cx="125.7" cy="102.9" r=".46"/>
<circle cx="125.7" cy="106.7" r=".46"/>
<circle cx="148.6" cy="137.2" r=".46"/>
<circle cx="124.5" cy="130.8" r=".46"/>
<circle cx="120.6" cy="137.2" r=".46"/>
<circle cx="182.9" cy="53.3" r=".46"/>
<circle cx="182.9" cy="27.9" r=".46"/>
<circle cx="172.7" cy="39.4" r=".46"/>
<circle cx="199.4" cy="53.3" r=".46"/>
<circle cx="199.4" cy="43.2" r=".46"/>
<circle cx="100.3" cy="172.7" r=".46"/>
<circle cx="95.2" cy="171.5" r=".46"/>
<circle cx="148.6" cy="146.1" r=".46"/>
<circle cx="130.8" cy="171.5" r=".46"/>
<circle cx="133.3" cy="172.7" r=".46"/>
<circle cx="134.6" cy="146.1" r=".46"/>
<circle cx="134.6" cy="137.2" r=".46"/>
<circle cx="113" cy="171.5" r=".46"/>
<circle cx="118.1" cy="172.7" r=".46"/>
<circle cx="148.6" cy="171.5" r=".46"/>
<circle cx="135.9" cy="171.5" r=".46"/>
<circle cx="114.3" cy="119.4" r=".46"/>
<circle cx="101.6" cy="119.4" r=".46"/>
<circle cx="85.1" cy="119.4" r=".46"/>
<circle cx="120.6" cy="146.1" r=".46"/>
<circle cx="109.2" cy="137.2" r=".46"/>
<circle cx="105.4" cy="137.2" r=".46"/>
<circle cx="132.1" cy="137.2" r=".46"/>
<circle cx="160" cy="106.7" r=".46"/>
<circle cx="73.7" cy="166.4" r=".46"/>
<circle cx="73.7" cy="160" r=".46"/>
<circle cx="73.7" cy="154.9" r=".46"/>
<circle cx="91.4" cy="146.1" r=".46"/>
<circle cx="91.4" cy="137.2" r=".46"/>
<circle cx="105.4" cy="146.1" r=".46"/>
</g>
<text font-size="2" fill="#840000" x="178" y="190.8">Title:</text>
<g font-size="1.5" fill="#0000c2">
<text x="121.9" y="45.7">Middle</text>
<text x="233.6" y="50.8">Master</text>
<text x="77.4" y="59.7">Gain</text>
<text x="136.1" y="55.6">Gain 2</text>
<text x="219.1" y="59.5">Tilt</text>
<text x="200.9" y="61">Middle</text>
</g>
<g font-size="1.5" fill="#840000">
<text x="178" y="184.1">Sheet: /</text>
<text x="178" y="186.8">File: Guitar-JamNight.kicad_sch</text>
<text x="178" y="197">KiCad E.D.A. 10.0.8</text>
<text x="178" y="194.2">Size: A4</text>
<text x="200" y="194.2">Date:</text>
<text x="263" y="197">Id: 1/1</text>
<text x="263" y="194.2">Rev:</text>
</g>
<g font-size="1.3" fill="#840000">
<text x="35" y="12">1</text>
<text x="85" y="12">2</text>
<text x="135" y="12">3</text>
<text x="185" y="12">4</text>
<text x="235" y="12">5</text>
<text x="285" y="12">6</text>
<text x="102.7" y="25.3" transform="rotate(-90 102.7 25.3)">E</text>
<text x="183.9" y="25.3" transform="rotate(-90 183.9 25.3)">D</text>
<text x="10.3" y="36">A</text>
<text x="285.3" y="36">A</text>
<text x="176.3" y="79.9" transform="rotate(-90 176.3 79.9)">C</text>
<text x="10.2" y="86">B</text>
<text x="285.2" y="86">B</text>
<text x="227.5" y="91.2">B</text>
<text x="31.5" y="105.3" transform="rotate(-90 31.5 105.3)">HTelev</text>
<text x="137.3" y="107.7">Bias</text>
<text x="190.6" y="107.7">Bias</text>
<text x="229.7" y="106.5">A</text>
<text x="43.3" y="116.6">Elev</text>
<text x="227.5" y="123">B</text>
<text x="110.3" y="128.1" transform="rotate(-90 110.3 128.1)">HTelev</text>
<text x="10.2" y="136">C</text>
<text x="92.5" y="134.5" transform="rotate(-90 92.5 134.5)">A</text>
<text x="106.5" y="134.5" transform="rotate(-90 106.5 134.5)">B</text>
<text x="121.7" y="134.5" transform="rotate(-90 121.7 134.5)">C</text>
<text x="135.7" y="134.5" transform="rotate(-90 135.7 134.5)">D</text>
<text x="149.6" y="134.5" transform="rotate(-90 149.6 134.5)">E</text>
<text x="285.2" y="136">C</text>
<text x="81.4" y="161.1">Elev</text>
<text x="10.2" y="186">D</text>
<text x="285.2" y="186">D</text>
<text x="35" y="200">1</text>
<text x="85" y="200">2</text>
<text x="135" y="200">3</text>
<text x="185" y="200">4</text>
<text x="235" y="200">5</text>
<text x="285" y="200">6</text>
</g>
<g font-size="1.3" fill="#006464">
<text x="185.3" y="31.2" transform="rotate(-90 185.3 31.2)">A</text>
<text x="178.3" y="39.2">G</text>
<text x="55.7" y="42.6" transform="rotate(-90 55.7 42.6)">A</text>
<text x="101.5" y="42.6" transform="rotate(-90 101.5 42.6)">A</text>
<text x="153.5" y="42.6" transform="rotate(-90 153.5 42.6)">A</text>
<text x="48.8" y="50.7">G</text>
<text x="94.5" y="50.7">G</text>
<text x="146.6" y="50.7">G</text>
<text x="182.7" y="49" transform="rotate(-90 182.7 49)">K</text>
<text x="53.2" y="60.5" transform="rotate(-90 53.2 60.5)">K</text>
<text x="98.9" y="60.5" transform="rotate(-90 98.9 60.5)">K</text>
<text x="151" y="60.5" transform="rotate(-90 151 60.5)">K</text>
<text x="209.4" y="82" transform="rotate(-90 209.4 82)">A</text>
<text x="201.8" y="92.6">G1</text>
<text x="214.5" y="90">G2</text>
<text x="206.9" y="101.5" transform="rotate(-90 206.9 101.5)">K_G3</text>
<text x="201.8" y="119.2">G1</text>
<text x="206.9" y="115.5" transform="rotate(-90 206.9 115.5)">K_G3</text>
<text x="214.5" y="121.8">G2</text>
<text x="209.4" y="131.5" transform="rotate(-90 209.4 131.5)">A</text>
<text x="76.1" y="136.8" transform="rotate(-90 76.1 136.8)">+</text>
<text x="35.7" y="149.7">AC_P</text>
<text x="76.1" y="149.5" transform="rotate(-90 76.1 149.5)">-</text>
<text x="35.6" y="154.8">AC_N</text>
<text x="35.1" y="159.9">EARTH</text>
<text x="95.1" y="169.6" transform="rotate(-90 95.1 169.6)">F1</text>
<text x="100.2" y="169.6" transform="rotate(-90 100.2 169.6)">F2</text>
<text x="112.9" y="169.6" transform="rotate(-90 112.9 169.6)">F1</text>
<text x="118" y="169.6" transform="rotate(-90 118 169.6)">F2</text>
<text x="130.7" y="170.2" transform="rotate(-90 130.7 170.2)">F1</text>
<text x="133.2" y="170.2" transform="rotate(-90 133.2 170.2)">F2</text>
<text x="135.8" y="170.2" transform="rotate(-90 135.8 170.2)">F1</text>
<text x="148.5" y="170.2" transform="rotate(-90 148.5 170.2)">F1</text>
<text x="151" y="170.2" transform="rotate(-90 151 170.2)">F2</text>
<text x="153.5" y="170.2" transform="rotate(-90 153.5 170.2)">F1</text>
</g>
<g font-size="1.3" fill="#a90000">
<text x="187.5" y="31.2" transform="rotate(-90 187.5 31.2)">1</text>
<text x="178.3" y="41.4">2</text>
<text x="57.9" y="42.6" transform="rotate(-90 57.9 42.6)">6</text>
<text x="103.7" y="42.6" transform="rotate(-90 103.7 42.6)">1</text>
<text x="155.7" y="42.6" transform="rotate(-90 155.7 42.6)">6</text>
<text x="172.6" y="43.9" transform="rotate(-90 172.6 43.9)">2</text>
<text x="24.7" y="51.9">SN2</text>
<text x="25.3" y="49.4">S2</text>
<text x="48.8" y="52.9">7</text>
<text x="94.5" y="52.9">2</text>
<text x="146.6" y="52.9">7</text>
<text x="172.6" y="51.5" transform="rotate(-90 172.6 51.5)">1</text>
<text x="184.9" y="49" transform="rotate(-90 184.9 49)">3</text>
<text x="24.8" y="57">TN2</text>
<text x="25.5" y="54.5">T2</text>
<text x="55.4" y="60.4" transform="rotate(-90 55.4 60.4)">8</text>
<text x="101.1" y="60.4" transform="rotate(-90 101.1 60.4)">3</text>
<text x="153.2" y="60.4" transform="rotate(-90 153.2 60.4)">8</text>
<text x="211.6" y="82" transform="rotate(-90 211.6 82)">7</text>
<text x="202.5" y="94.8">2</text>
<text x="215.2" y="92.2">9</text>
<text x="209.1" y="99.8" transform="rotate(-90 209.1 99.8)">3</text>
<text x="235.5" y="100.2">1</text>
<text x="248.2" y="100.2">5</text>
<text x="262.3" y="100.2">TN2</text>
<text x="169.4" y="106.5">2</text>
<text x="175.1" y="103.6" transform="rotate(-90 175.1 103.6)">3</text>
<text x="235.5" y="105.3">2</text>
<text x="262.2" y="105.3">SN2</text>
<text x="262.8" y="107.8">S2</text>
<text x="262.9" y="102.7">T2</text>
<text x="175.1" y="111.2" transform="rotate(-90 175.1 111.2)">1</text>
<text x="209.1" y="113.8" transform="rotate(-90 209.1 113.8)">3</text>
<text x="235.5" y="110.4">3</text>
<text x="248.2" y="110.4">4</text>
<text x="202.5" y="121.4">2</text>
<text x="215.2" y="124">9</text>
<text x="211.6" y="131.5" transform="rotate(-90 211.6 131.5)">7</text>
<text x="78.3" y="136.6" transform="rotate(-90 78.3 136.6)">1</text>
<text x="60.2" y="142.1">3</text>
<text x="69.1" y="142.1">3</text>
<text x="81.8" y="142.1">4</text>
<text x="47.5" y="147.2">1</text>
<text x="60.2" y="149.7">4</text>
<text x="78.3" y="149.3" transform="rotate(-90 78.3 149.3)">2</text>
<text x="37.4" y="151.9">1</text>
<text x="60.2" y="154.8">5</text>
<text x="37.4" y="157">2</text>
<text x="47.5" y="157.3">2</text>
<text x="37.4" y="162.1">3</text>
<text x="60.2" y="162.4">6</text>
<text x="97.3" y="169" transform="rotate(-90 97.3 169)">4</text>
<text x="102.4" y="169" transform="rotate(-90 102.4 169)">5</text>
<text x="115.1" y="169" transform="rotate(-90 115.1 169)">4</text>
<text x="120.2" y="169" transform="rotate(-90 120.2 169)">5</text>
<text x="132.9" y="169.6" transform="rotate(-90 132.9 169.6)">4</text>
<text x="135.4" y="169.6" transform="rotate(-90 135.4 169.6)">9</text>
<text x="138" y="169.6" transform="rotate(-90 138 169.6)">5</text>
<text x="150.7" y="169.6" transform="rotate(-90 150.7 169.6)">4</text>
<text x="153.2" y="169.6" transform="rotate(-90 153.2 169.6)">9</text>
<text x="155.7" y="169.6" transform="rotate(-90 155.7 169.6)">5</text>
</g>
<g font-size="1.3" fill="#0000c2">
<text x="49.5" y="41.4">171V</text>
<text x="95.2" y="41.4">187V</text>
<text x="147.3" y="41.4">152V</text>
<text x="176.5" y="56.6">152V</text>
<text x="58.1" y="61.7">1.44V</text>
<text x="103.2" y="61.7">1.8V</text>
<text x="156.7" y="60.1">1.13V</text>
<text x="222.2" y="79.5">340V</text>
<text x="193.5" y="87.8">-12.3V</text>
<text x="215.9" y="94.7">302V</text>
<text x="136.6" y="104.3">-12.3V</text>
<text x="37.4" y="113.5">77V</text>
<text x="193" y="123.1">-12.3V</text>
<text x="215.9" y="125.9">302V</text>
<text x="88.9" y="130.3">340V</text>
<text x="102.9" y="130.3">308V</text>
<text x="118.1" y="131.5">307V</text>
<text x="132.1" y="130.3">290V</text>
<text x="144.8" y="130.3">270V</text>
<text x="223.5" y="131.5">340V</text>
</g>
<g font-size="1" fill="#006464">
<text x="57.4" y="35">R3</text>
<text x="66.2" y="35.8">C4</text>
<text x="103.1" y="35">R18</text>
<text x="111.5" y="35.6">C11</text>
<text x="155.4" y="35">R23</text>
<text x="57.4" y="37.6">100k</text>
<text x="63.3" y="37.6">4.7n 630V</text>
<text x="103.1" y="37.6">100k</text>
<text x="109" y="37.3">4.7n 630V</text>
<text x="155.4" y="37.6">100k</text>
<text x="163.5" y="36.6">R28</text>
<text x="163.6" y="38.3">10k</text>
<text x="191.2" y="38.9">U4B</text>
<text x="191.2" y="41.4">ECC83</text>
<text x="17.5" y="46.7">Input Jack</text>
<text x="20.1" y="44.2">J1B</text>
<text x="39.6" y="46.5">R1</text>
<text x="76.7" y="42.7">R9</text>
<text x="76.7" y="45.2">100k</text>
<text x="89.9" y="47.5">R12</text>
<text x="136.2" y="46.7">RV9</text>
<text x="142" y="47.7">R20</text>
<text x="175.5" y="46.5">NE1</text>
<text x="194.8" y="46.5">300p</text>
<text x="217.9" y="46">C21</text>
<text x="39.2" y="49">10k</text>
<text x="62" y="50.3">U1A</text>
<text x="62" y="52.8">ECC83</text>
<text x="81.8" y="49">C5</text>
<text x="81.8" y="51.6">220p</text>
<text x="90" y="49.5">10k</text>
<text x="108.2" y="50.3">U1B</text>
<text x="108.2" y="52.8">ECC83</text>
<text x="124.2" y="52.3">RV3</text>
<text x="136.4" y="48.8">1Meg</text>
<text x="141.6" y="49.5">100k</text>
<text x="159.5" y="50.3">U4A</text>
<text x="159.5" y="52.8">ECC83</text>
<text x="175.5" y="49">Neon</text>
<text x="185" y="51.3">100n 630V</text>
<text x="187.7" y="49.5">C16</text>
<text x="195.7" y="51.6">C19</text>
<text x="209.8" y="50.2" transform="rotate(-90 209.8 50.2)">470k</text>
<text x="213.6" y="49.8" transform="rotate(-90 213.6 49.8)">R15</text>
<text x="217.9" y="49.5">2.2n</text>
<text x="226.6" y="52.8">RV6</text>
<text x="34.3" y="57.9">R33</text>
<text x="41.3" y="59.2">100p</text>
<text x="43.1" y="56.6">C1</text>
<text x="67.7" y="56.6">1Meg A</text>
<text x="70.4" y="54.1">RV1</text>
<text x="120.8" y="55.6">C9</text>
<text x="120.9" y="57.4">1n</text>
<text x="123.7" y="54.1">1Meg</text>
<text x="128" y="55.6">C18</text>
<text x="128.5" y="57.4">1n</text>
<text x="202.3" y="56.6">470k Lin</text>
<text x="204.2" y="58.5">RV5</text>
<text x="211.6" y="57.4">C20</text>
<text x="220.5" y="57" transform="rotate(-90 220.5 57)">470k Log</text>
<text x="222.4" y="54.8" transform="rotate(-90 222.4 54.8)">RV4</text>
<text x="224" y="55.4">1Meg A</text>
<text x="34.3" y="60.4">1Meg</text>
<text x="49.7" y="64.3">R2</text>
<text x="60.7" y="65">C3</text>
<text x="100.3" y="64.3">R17</text>
<text x="109" y="65">C13</text>
<text x="118.4" y="64.3">R34</text>
<text x="127.2" y="64.3">R35</text>
<text x="153.7" y="64.3">R22</text>
<text x="162.3" y="65">C22</text>
<text x="185.4" y="64.3">R29</text>
<text x="198.4" y="65.4" transform="rotate(-90 198.4 65.4)">470k</text>
<text x="202.2" y="65.1" transform="rotate(-90 202.2 65.1)">R36</text>
<text x="211.6" y="61">1n</text>
<text x="15.4" y="69.8">Chassis Connection</text>
<text x="21.8" y="68.3">H2</text>
<text x="48.4" y="66.8">1.5k</text>
<text x="60.7" y="67.6">1u</text>
<text x="100.3" y="66.8">2.2k</text>
<text x="109" y="67.6">10u</text>
<text x="118.4" y="66.8">1Meg</text>
<text x="127.2" y="66.8">~80k</text>
<text x="153.7" y="66.8">820r</text>
<text x="162.3" y="67.6">10u</text>
<text x="185.4" y="66.8">82k</text>
<text x="211.6" y="66.3">C28</text>
<text x="211.6" y="69.8">4.4n</text>
<text x="29.7" y="77">GNDA</text>
<text x="176.3" y="86.6">R10</text>
<text x="176.3" y="88.1">68k</text>
<text x="181.8" y="88.6">C6</text>
<text x="195.3" y="89.9">R31</text>
<text x="215.8" y="87">EL84</text>
<text x="216.1" y="84.5">U2A</text>
<text x="219.8" y="89.1">1k 5W</text>
<text x="220.7" y="87.6">R25</text>
<text x="179.1" y="90.4">22n 630V</text>
<text x="195.4" y="91.7">10k</text>
<text x="89.8" y="101.3">UF4007</text>
<text x="91.6" y="99.3">D3</text>
<text x="117.4" y="101.6">100k</text>
<text x="117.8" y="99.3">R45</text>
<text x="129.1" y="101.3">UF4007</text>
<text x="131" y="99.3">D4</text>
<text x="153.3" y="97.5">1.5Meg</text>
<text x="156.6" y="99.1">R4</text>
<text x="189" y="100.6">R13</text>
<text x="209.3" y="101.8">R41</text>
<text x="230.3" y="99.1">Musical Power Supplies OT12PP</text>
<text x="241.6" y="96.5">T2</text>
<text x="93" y="107.7">10u 63V</text>
<text x="108.6" y="106.4">RV10</text>
<text x="149.9" y="104.6">22n 630V</text>
<text x="152.6" y="102.9">C2</text>
<text x="162.5" y="105.4">R8</text>
<text x="177.9" y="106.3">Q1</text>
<text x="189" y="102.1">220k</text>
<text x="208.5" y="105.4">1r 1%</text>
<text x="209.3" y="106.9">R27</text>
<text x="224.9" y="107.3" transform="rotate(-90 224.9 107.3)">GNDA</text>
<text x="255.8" y="103.6">R30</text>
<text x="255.8" y="106.2">470r</text>
<text x="274.6" y="103">J2B</text>
<text x="274.6" y="105.5">Speaker Jack</text>
<text x="26.9" y="113.3" transform="rotate(-90 26.9 113.3)">R46</text>
<text x="81.5" y="109.5" transform="rotate(-90 81.5 109.5)">R42</text>
<text x="83.8" y="110.8" transform="rotate(-90 83.8 110.8)">47k 2W</text>
<text x="96.5" y="110.2">C25</text>
<text x="107" y="108.7">10k lin</text>
<text x="117.2" y="111.5">10u 63V</text>
<text x="128.9" y="109.5">100k</text>
<text x="129.3" y="111.8">R44</text>
<text x="161.8" y="109.2">1Meg</text>
<text x="165.6" y="113.1" transform="rotate(-90 165.6 113.1)">D2</text>
<text x="177.9" y="108.6">LND150</text>
<text x="189" y="113.3">R14</text>
<text x="199.9" y="113.8">U3A</text>
<text x="208.5" y="110.5">1r 1%</text>
<text x="29.2" y="115.1" transform="rotate(-90 29.2 115.1)">100k 2W</text>
<text x="37.6" y="118.6">C27</text>
<text x="110.7" y="115.9" transform="rotate(-90 110.7 115.9)">R43</text>
<text x="113" y="115.8" transform="rotate(-90 113 115.8)">10k</text>
<text x="120.6" y="114">C26</text>
<text x="161.3" y="114.5">R5</text>
<text x="161.3" y="116.1">470k</text>
<text x="179.1" y="117.4">22n 630V</text>
<text x="181.8" y="115.6">C7</text>
<text x="189" y="114.8">220k</text>
<text x="195.3" y="116.6">R32</text>
<text x="195.4" y="118.4">10k</text>
<text x="199.5" y="116.4">EL84</text>
<text x="220.7" y="119.4">R26</text>
<text x="257.2" y="116.9">GNDA</text>
<text x="26.9" y="120.9" transform="rotate(-90 26.9 120.9)">R47</text>
<text x="29.2" y="120.8" transform="rotate(-90 29.2 120.8)">33k</text>
<text x="37.6" y="121.2">10u 150V</text>
<text x="64.8" y="120.9" transform="rotate(-90 64.8 120.9)">C15</text>
<text x="66.5" y="123.6" transform="rotate(-90 66.5 123.6)">100n 450V</text>
<text x="83.2" y="124.5">GNDA</text>
<text x="176.3" y="124.7">R11</text>
<text x="219.8" y="120.9">1k 5W</text>
<text x="28.6" y="129.6">GNDA</text>
<text x="125.1" y="129.5">4.7k 5W</text>
<text x="126.7" y="127.2">R40</text>
<text x="176.3" y="126.2">68k</text>
<text x="94.2" y="135.9">2.35k 5W</text>
<text x="96.2" y="133.6">R16</text>
<text x="111.9" y="135.9">1k 5W</text>
<text x="112.7" y="133.6">R19</text>
<text x="125.4" y="135.9">10k 5W</text>
<text x="126.7" y="133.6">R21</text>
<text x="138.1" y="135.9">10k 5W</text>
<text x="139.4" y="133.6">R24</text>
<text x="173.3" y="134.7">GNDA</text>
<text x="50.1" y="140.7">Transformer</text>
<text x="53.7" y="138.2">T1</text>
<text x="82.5" y="140.6">D_Bridge</text>
<text x="84.8" y="138">D1</text>
<text x="93.5" y="141.5">C8</text>
<text x="107.4" y="141.5">C10</text>
<text x="122.7" y="141.5">C12</text>
<text x="136.6" y="141.5">C14</text>
<text x="150.6" y="141.5">C17</text>
<text x="28.5" y="146.8">IEC Socket</text>
<text x="31.6" y="144.3">P1</text>
<text x="93.5" y="144">47u 450V</text>
<text x="107.4" y="144">47u 350V</text>
<text x="122.7" y="144">47u 350V</text>
<text x="136.6" y="144">47u 350V</text>
<text x="150.6" y="144">47u 350V</text>
<text x="146.7" y="151.2">GNDA</text>
<text x="75.2" y="157">R6</text>
<text x="75.2" y="159.5">100r</text>
<text x="104.6" y="158.9">U2B</text>
<text x="104.6" y="161.4">EL84</text>
<text x="122.4" y="158.9">U3B</text>
<text x="122.4" y="161.4">EL84</text>
<text x="139.9" y="159.5">U4C</text>
<text x="157.2" y="159.5">U1C</text>
<text x="75.2" y="163.3">R7</text>
<text x="75.2" y="165.9">100r</text>
<text x="139.9" y="162">ECC83</text>
<text x="157.2" y="162">ECC83</text>
<text x="43.7" y="168.4">H1</text>
<text x="43.7" y="170.9">Safety Connection</text>
</g>
<g font-size="1" fill="#0000c2">
<text x="120.7" y="75.2">100k trim pot</text>
<text x="120.7" y="76.8">set to ~80k to shift</text>
<text x="120.7" y="78.4">the notch down to ~600Hz</text>
<text x="246.5" y="113.5">8ohm tap</text>
<text x="45.2" y="132.2">6.3 VAC @ 2.5 A</text>
<text x="45.2" y="133.9">230 VAC HT at 120 mA</text>
<text x="45.2" y="135.5">45 VAC @ 150 mA (not used)</text>
</g>
<text font-size=".9" fill="#006464" x="170.9" y="114.6" transform="rotate(-90 170.9 114.6)">1N4104</text>
<g font-size=".8" fill="#0000c2">
<text x="206.2" y="38.6">*scaled from Merlin's book for 470k pots</text>
<text x="206.2" y="39.8">and modified to match the original as far</text>
<text x="206.2" y="41">as possible</text>
</g>
<g font-size=".6" fill="#a90000">
<text x="125.5" y="47.9" transform="rotate(-90 125.5 47.9)">2</text>
<text x="74.7" y="52.8" transform="rotate(-90 74.7 52.8)">1</text>
<text x="123.1" y="49.3">1</text>
<text x="127.6" y="49.3">3</text>
<text x="134.4" y="53.4" transform="rotate(-90 134.4 53.4)">3</text>
<text x="134.4" y="48.9" transform="rotate(-90 134.4 48.9)">1</text>
<text x="136.3" y="50.6">2</text>
<text x="203.2" y="53.1">1</text>
<text x="205.5" y="51.7" transform="rotate(-90 205.5 51.7)">2</text>
<text x="207.6" y="53.1">3</text>
<text x="214.8" y="53.1">2</text>
<text x="216.9" y="51.5" transform="rotate(-90 216.9 51.5)">1</text>
<text x="230.9" y="51.5" transform="rotate(-90 230.9 51.5)">1</text>
<text x="232.8" y="53.1">2</text>
<text x="74.7" y="57.2" transform="rotate(-90 74.7 57.2)">3</text>
<text x="76.6" y="54.4">2</text>
<text x="216.9" y="55.9" transform="rotate(-90 216.9 55.9)">3</text>
<text x="230.9" y="55.9" transform="rotate(-90 230.9 55.9)">3</text>
<text x="114.1" y="104.8" transform="rotate(-90 114.1 104.8)">1</text>
<text x="116" y="106.4">2</text>
<text x="114.1" y="109.3" transform="rotate(-90 114.1 109.3)">3</text>
</g>
<text font-size=".6" fill="#0000c2" x="212.6" y="71.2">*2 x 2.2n in //</text>
</svg>
